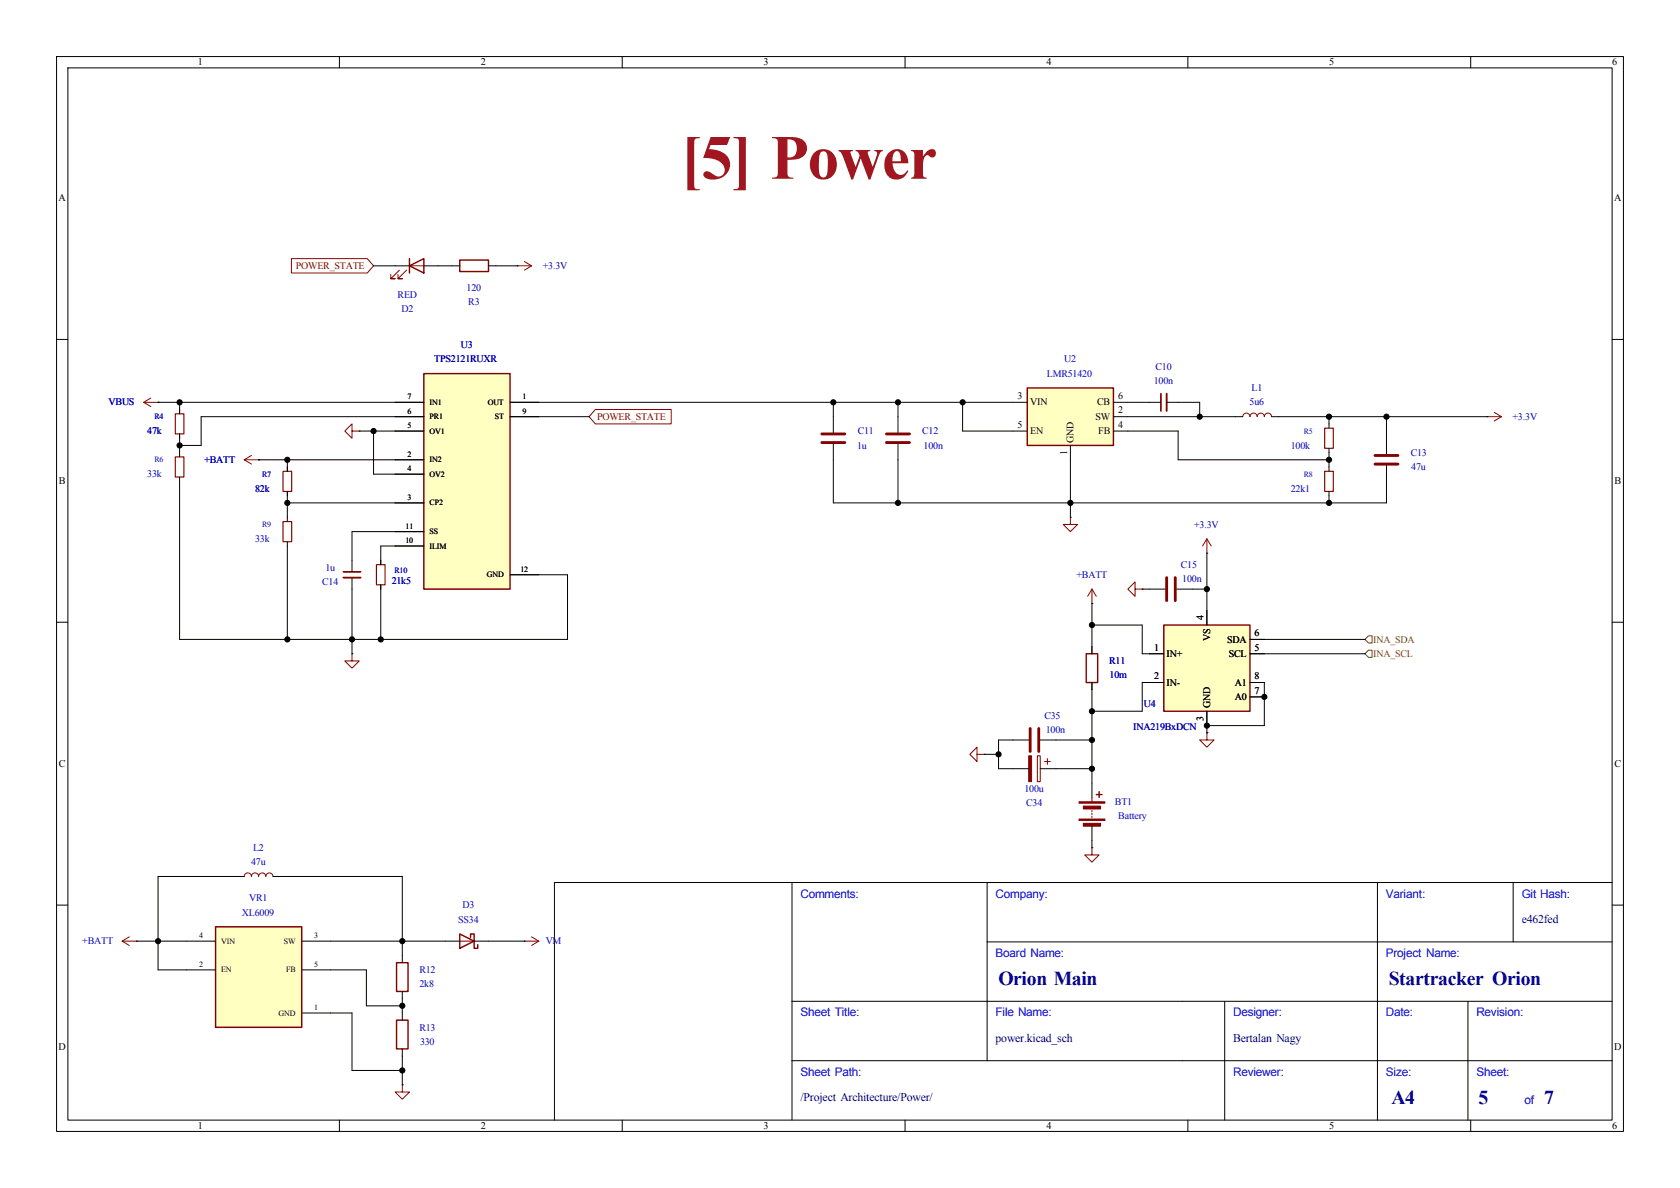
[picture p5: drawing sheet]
<svg xmlns="http://www.w3.org/2000/svg" width="297mm" height="210mm" viewBox="0 0 297 210" stroke-linecap="round" stroke-linejoin="round" font-family="sans-serif">
<g fill="none" stroke="#000" stroke-width=".18">
<path d="M10 10h277v190h-277zM12 12h273v186h-273zM60 10v2M110 10v2M160 10v2M210 10v2M260 10v2M69.8 47h2.6M74.9 47h2.6M91.4 47h.1M10 60h2M27.9 71.1h.1"/>
<path d="M31.7 72.4v.8M31.7 76.7v.8M63.5 76.2h.1M147.3 73.7v2.8M147.3 78.5v2.8M203.2 71.1h2M206.2 71.1h2.1M285 60h2M31.7 80v.8M31.7 84.3v.8M45.7 81.3h.1M50.8 91.4v.8"/>
<path d="M50.8 95.8v.7M189.2 91.4h.1M10 110h2M193 106.7h.1M193 114.3v1.3M285 110h2M174 133.4h.1M179.1 135.9h2.8M179.1 130.8h2.8M183.9 135.9h2.8M183.9 130.8h2.8M193 120.7v1.2"/>
<path d="M193 138.4v2.6M140 156v42M174.5 156v31.5M193 149.9h.1M193 146.1v2.5M243.5 156v42M267.5 156v10.5M285 156h-187v42M10 160h2M71.1 168.9v1.3M71.1 175.3v1.2M71.1 179.1v1.2"/>
<path d="M78.7 166.4h2.6M83.8 166.4h2.6M92.7 166.4h.1M140 177h145M174.5 166.5h110.5M216.5 177v21M259.5 177v21M285 160h2M60 198v2M71.1 185.4v1.3M110 198v2M140 187.5h145"/>
<path d="M160 198v2M210 198v2M260 198v2"/>
</g>
<g fill="none" stroke="#840000" stroke-width=".18">
<path d="M70.6 47.8l-1.5 1.5h.7h-.7v-.8M71.9 47.8l-1.5 1.5h.7h-.7v-.8M72.4 47h2.5M91.4 47h2.6M92.7 46.2l1.3 .8M94 47l-1.3 .8M25.4 71.1l1.3 .8M25.4 71.1h2.5M26.7 70.4l-1.3 .7M62.2 76.2v-1.3l-1.2 1.3 1.2 1.3v-1.3h1.3M43.2 81.3l1.2 .7M43.2 81.3h2.5"/>
<path d="M44.4 80.5l-1.2 .8M189.2 91.4v1.3h1.3l-1.3 1.3-1.2-1.3h1.2M193 104.1l-.7 1.3M193 104.1l.8 1.3M193 104.1v2.6M172.7 133.4v1.2l-1.3-1.2 1.3-1.3v1.3h1.3M183.4 133.6h.5v4.6h-.5zM184.7 134.6h1M185.2 134.1v1M193 149.9v1.2h-1.2l1.2 1.3 1.3-1.3h-1.3M193 141v.7M193 143.3v.2"/>
<path d="M193 143.8v.2M193 144.3v.2M81.3 166.4h2.5M92.7 166.4h2.5M94 165.6l1.2 .8M95.2 166.4l-1.2 .7"/>
</g>
<path d="M72.4 47l2.5-1.3v2.6zM72.4 45.7v2.6M192 115.6h2.1v5.1h-2.1zM194.3 140v1M193.8 140.5h1M70.1 170.2h2v5.1h-2zM81.3 165.1l2.5 1.3-2.5 1.2zM83.2 165.7v-.6h.6v2.5h.7v-.6M70.1 180.3h2v5.1h-2z" fill="none" stroke="#840000" stroke-width=".25"/>
<g fill="#840000" stroke="#840000" stroke-width=".18">
<path d="M181.9 133.6h.5v4.6h-.5z"/>
<path d="M190.8 141.7h4.5v.3h-4.5z"/>
<path d="M190.8 144.8h4.5v.2h-4.5z"/>
<path d="M191.5 142.5h3.1v.5h-3.1z"/>
<path d="M191.5 145.5h3.1v.6h-3.1z"/>
</g>
<path d="M145.3 76.7h4.1M145.3 78.2h4.1M182.1 128.8v4M183.6 128.8v4" fill="none" stroke="#840000" stroke-width=".51"/>
<path d="M31 73.2h1.5v3.5h-1.5zM31 80.8h1.5v3.5h-1.5zM50 92.2h1.6v3.6h-1.6z" fill="none" stroke="#840000" stroke-width=".2"/>
<path d="M205.2 69.6v3" fill="none" stroke="#840000" stroke-width=".3"/>
<path d="M206.2 69.6v3" fill="none" stroke="#840000" stroke-width=".33"/>
<path d="M181.6 68.6h15.2v10.1h-15.2z" fill="#ffffc2"/>
<path d="M181.6 68.6h15.2v10.1h-15.2z" fill="none" stroke="#840000" stroke-width=".25"/>
<path d="M158.7 73.7v2.8M158.7 78.5v2.8M179.1 71.1h2.5M179.1 76.2h2.5M189.2 78.7v2.6M196.8 73.7h2.6M196.8 71.1h2.6M196.8 76.2h2.6" fill="none" stroke="#000" stroke-width=".18"/>
<path d="M156.7 76.7h4.1M156.7 78.2h4.1" fill="none" stroke="#840000" stroke-width=".51"/>
<path d="M74.9 66h15.3v38.1h-15.3z" fill="#ffffc2"/>
<path d="M81.3 46h5.1v2h-5.1zM74.9 66h15.3v38.1h-15.3z" fill="none" stroke="#840000" stroke-width=".25"/>
<g fill="none" stroke="#000" stroke-width=".18">
<path d="M80 47h1.3M86.4 47h1.2M69.8 71.1h5.1M69.8 76.2h5.1M69.8 73.7h5.1M90.2 71.1h5M90.2 73.7h5M67.3 99.1v.7M69.8 81.3h5.1M69.8 88.9h5.1M69.8 83.8h5.1M69.8 96.5h5.1"/>
<path d="M69.8 94h5.1M67.3 103.4v.7M90.2 101.6h5"/>
</g>
<path d="M66.5 99.8h1.6v3.6h-1.6z" fill="none" stroke="#840000" stroke-width=".2"/>
<path d="M38.1 163.8h15.2v17.8h-15.2z" fill="#ffffc2"/>
<path d="M38.1 163.8h15.2v17.8h-15.2z" fill="none" stroke="#840000" stroke-width=".25"/>
<g fill="none" stroke="#000" stroke-width=".18">
<path d="M218.4 73.7h1.3M224.8 73.7h1.3M234.9 74.9v.8M234.9 79.2v.8M245.1 77.5v2.8M262.9 73.7h.1M50.8 82.6v.7M50.8 86.9v.7M62.2 99.1v2M213.4 97.8h.1M234.9 82.6v.7M234.9 86.9v.7"/>
<path d="M245.1 82.3v2.8M62.2 115.6h.1M62.2 102.1v2M201.9 104.1h.1M203.2 104.1h2.8M208 104.1h2.8M41.9 154.9h1.3M48.3 154.9h1.2M24.1 166.4h.1M33 171.5h5.1M33 166.4h5.1M53.3 179.1h5.1"/>
<path d="M53.3 171.5h5.1M53.3 166.4h5.1M71.1 191.8h.1"/>
</g>
<g fill="none" stroke="#840000" stroke-width=".18">
<path d="M219.7 73.7a.64 .64 0 0 1 .6-.7 .64 .64 0 0 1 .7 .7 .64 .64 0 0 1 .6-.7 .64 .64 0 0 1 .6 .7 .64 .64 0 0 1 .7-.7 .64 .64 0 0 1 .6 .7 .64 .64 0 0 1 .7-.7 .64 .64 0 0 1 .6 .7M262.9 73.7h2.5M264.2 72.9l1.2 .8M265.4 73.7l-1.2 .7M213.4 95.3l-.8 1.2M213.4 95.3l.7 1.2M213.4 95.3v2.5M62.2 115.6v1.2h1.3l-1.3 1.3-1.2-1.3h1.2M200.7 104.1v1.3l-1.3-1.3 1.3-1.2v1.2h1.2M43.2 154.9a.64 .64 0 0 1 .6-.6 .64 .64 0 0 1 .6 .6 .64 .64 0 0 1 .7-.6 .64 .64 0 0 1 .6 .6 .64 .64 0 0 1 .7-.6 .64 .64 0 0 1 .6 .6 .64 .64 0 0 1 .6-.6 .64 .64 0 0 1 .7 .6M21.6 166.4l1.3 .7M21.6 166.4h2.5"/>
<path d="M22.9 165.6l-1.3 .8M71.1 191.8v1.2h1.3l-1.3 1.3-1.3-1.3h1.3"/>
</g>
<path d="M243.1 80.5h4M243.1 82h4M206.2 102.1v4.1M207.8 102.1v4.1" fill="none" stroke="#840000" stroke-width=".51"/>
<path d="M234.2 75.7h1.5v3.5h-1.5zM50 83.3h1.6v3.6h-1.6zM234.2 83.3h1.5v3.6h-1.5z" fill="none" stroke="#840000" stroke-width=".2"/>
<path d="M60.7 101.1h3.1" fill="none" stroke="#840000" stroke-width=".3"/>
<path d="M60.7 102.1h3.1" fill="none" stroke="#840000" stroke-width=".33"/>
<path d="M205.7 110.5h15.3v15.2h-15.3z" fill="#ffffc2"/>
<path d="M205.7 110.5h15.3v15.2h-15.3z" fill="none" stroke="#840000" stroke-width=".25"/>
<g fill="none" stroke="#000" stroke-width=".18">
<path d="M66 47h3.8M77.5 47h2.5M87.6 47h3.8M27.9 71.1h.1M27.9 71.1h47M31.7 71.1v2.1M31.7 76.7v3.3M63.5 76.2h11.4M66 76.2v7.6h8.9M74.9 73.7h-39.3v5h-3.9M90.2 73.7h13.9M90.2 71.1h88.9"/>
<path d="M147.3 71.1v2.6M158.7 71.1v2.6M170.2 71.1v5.1h8.9M199.4 76.2h8.9v5.1h26.6M199.4 73.7h19M199.4 71.1h3.8M208.3 71.1h3.8v2.6M226.1 73.7h36.8M234.9 73.7v1.2M245.1 73.7v3.8M31.7 85.1v27.9h68.6v-11.4h-10.1M45.7 81.3h.1"/>
<path d="M45.7 81.3h29.2M50.8 88.9h24.1M50.8 81.3v2M50.8 86.9v4.5M50.8 96.5v16.5M74.9 96.5h-7.6v3.3M74.9 94h-12.7v5.1M147.3 81.3v7.6h97.8v-3.8M158.7 81.3v7.6M189.2 81.3v10.1M213.4 97.8v12.7M234.9 80v2.6"/>
<path d="M234.9 87.6v1.3M62.2 104.1v11.5M67.3 103.4v9.6M193 110.5h8.9v5.1h3.8M193 106.7v8.9M201.9 104.1h1.3M210.8 104.1h2.6M221 115.6h20.3M221 113h20.3M174 133.4h2.5M179.1 130.8h-2.6v5.1h2.6M186.7 135.9h6.3"/>
<path d="M186.7 130.8h6.3M193 120.7v17.7M205.7 120.7h-3.8v5h-8.9M213.4 129.5h.1M213.4 125.7v3.8M221 120.7h2.5v7.6h-10.1M221 123.2h2.5M41.9 154.9h-14v16.6h5.1M49.5 154.9h21.6v14M193 148.6v1.3M24.1 166.4h8.9M58.4 179.1h3.8v10.1h8.9"/>
<path d="M58.4 171.5h6.4v6.3h6.3M58.4 166.4h20.3M71.1 176.5v2.6M86.4 166.4h6.3M71.1 186.7v5.1"/>
</g>
<path d="M51.5 45.7h13.4l1.1 1.3-1.1 1.3h-13.4zM105.3 72.4h13.4v2.5h-13.4l-1.2-1.2zM213.4 129.5v1.3h-1.3l1.3 1.3 1.2-1.3h-1.2" fill="none" stroke="#840000" stroke-width=".18"/>
<path d="M241.9 114.9h.7v1.3h-.7l-.6-.6zM241.9 112.4h.7v1.3h-.7l-.6-.7z" fill="none" stroke="#725600" stroke-width=".18"/>
<g fill="#000" stroke="#000" stroke-width=".18">
<circle cx="31.7" cy="71.1" r=".46"/>
<circle cx="31.7" cy="78.7" r=".46"/>
<circle cx="66" cy="76.2" r=".46"/>
<circle cx="147.3" cy="71.1" r=".46"/>
<circle cx="158.7" cy="71.1" r=".46"/>
<circle cx="170.2" cy="71.1" r=".46"/>
<circle cx="212.1" cy="73.7" r=".46"/>
<circle cx="234.9" cy="73.7" r=".46"/>
<circle cx="245.1" cy="73.7" r=".46"/>
<circle cx="50.8" cy="88.9" r=".46"/>
<circle cx="50.8" cy="81.3" r=".46"/>
<circle cx="158.7" cy="88.9" r=".46"/>
<circle cx="189.2" cy="88.9" r=".46"/>
<circle cx="234.9" cy="88.9" r=".46"/>
<circle cx="234.9" cy="81.3" r=".46"/>
<circle cx="50.8" cy="113" r=".46"/>
<circle cx="62.2" cy="113" r=".46"/>
<circle cx="67.3" cy="113" r=".46"/>
<circle cx="193" cy="110.5" r=".46"/>
<circle cx="213.4" cy="104.1" r=".46"/>
<circle cx="176.5" cy="133.4" r=".46"/>
<circle cx="193" cy="135.9" r=".46"/>
<circle cx="193" cy="130.8" r=".46"/>
<circle cx="193" cy="125.7" r=".46"/>
<circle cx="213.4" cy="128.3" r=".46"/>
<circle cx="223.5" cy="123.2" r=".46"/>
<circle cx="27.9" cy="166.4" r=".46"/>
<circle cx="71.1" cy="177.8" r=".46"/>
<circle cx="71.1" cy="166.4" r=".46"/>
<circle cx="71.1" cy="189.2" r=".46"/>
</g>
<text font-size="11.1" fill="#a21622" x="120.4" y="31.6">[5] Power</text>
<g font-size="3.5" fill="#00007f">
<text x="176.5" y="174.1">Orion Main</text>
<text x="245.5" y="174.1">Startracker Orion</text>
<text x="246" y="195.1">A4</text>
<text x="261.4" y="195.1">5</text>
<text x="273" y="195.1">7</text>
</g>
<g font-size="2.1" fill="#00f">
<text x="141.5" y="158.7">Comments:</text>
<text x="176" y="158.7">Company:</text>
<text x="245" y="158.7">Variant:</text>
<text x="269" y="158.7">Git Hash:</text>
<text x="176" y="169.2">Board Name:</text>
<text x="245" y="169.2">Project Name:</text>
<text x="141.5" y="179.7">Sheet Title:</text>
<text x="176" y="179.7">File Name:</text>
<text x="218" y="179.7">Designer:</text>
<text x="245" y="179.7">Date:</text>
<text x="261" y="179.7">Revision:</text>
<text x="141.5" y="190.2">Sheet Path:</text>
<text x="218" y="190.2">Reviewer:</text>
<text x="245" y="190.2">Size:</text>
<text x="261" y="190.2">Sheet:</text>
<text x="269.5" y="195.2">of</text>
</g>
<g font-size="2.1" fill="#00007f">
<text x="269" y="163.2">e462fed</text>
<text x="176" y="184.2">power.kicad_sch</text>
<text x="218" y="184.2">Bertalan Nagy</text>
<text x="141.5" y="194.7">/Project Architecture/Power/</text>
</g>
<g font-size="1.8">
<text x="35" y="11.6">1</text>
<text x="85" y="11.6">2</text>
<text x="135" y="11.6">3</text>
<text x="185" y="11.6">4</text>
<text x="235" y="11.6">5</text>
<text x="285" y="11.6">6</text>
<text x="10.3" y="35.6">A</text>
<text x="285.3" y="35.6">A</text>
<text x="179.9" y="70.5">3</text>
<text x="182.1" y="71.7">VIN</text>
<text x="194" y="71.7">CB</text>
<text x="197.7" y="70.5">6</text>
<text x="179.9" y="75.6">5</text>
<text x="182.1" y="76.8">EN</text>
<text x="193.7" y="74.2">SW</text>
<text x="194.2" y="76.8">FB</text>
<text x="197.7" y="73.1">2</text>
<text x="197.7" y="75.6">4</text>
<text x="188.7" y="80.5" transform="rotate(-90 188.7 80.5)">1</text>
<text x="189.8" y="78.2" transform="rotate(-90 189.8 78.2)">GND</text>
<text x="10.4" y="85.6">B</text>
<text x="285.4" y="85.6">B</text>
<text x="212.8" y="109.7" transform="rotate(-90 212.8 109.7)">4</text>
<text x="213.9" y="113.3" transform="rotate(-90 213.9 113.3)">VS</text>
<text x="216.9" y="113.6">SDA</text>
<text x="221.8" y="112.5">6</text>
<text x="204" y="115">1</text>
<text x="206.2" y="116.1">IN+</text>
<text x="217.2" y="116.1">SCL</text>
<text x="221.8" y="115">5</text>
<text x="204" y="120.1">2</text>
<text x="206.2" y="121.2">IN-</text>
<text x="213.9" y="125.2" transform="rotate(-90 213.9 125.2)">GND</text>
<text x="218.3" y="123.7">A0</text>
<text x="218.3" y="121.2">A1</text>
<text x="221.8" y="122.6">7</text>
<text x="221.8" y="120.1">8</text>
<text x="212.8" y="127.4" transform="rotate(-90 212.8 127.4)">3</text>
<text x="10.4" y="135.6">C</text>
<text x="285.4" y="135.6">C</text>
<text x="10.3" y="185.6">D</text>
<text x="285.3" y="185.6">D</text>
<text x="35" y="199.6">1</text>
<text x="85" y="199.6">2</text>
<text x="135" y="199.6">3</text>
<text x="185" y="199.6">4</text>
<text x="235" y="199.6">5</text>
<text x="285" y="199.6">6</text>
</g>
<g font-size="1.8" fill="#840000">
<text x="52.3" y="47.6">POWER_STATE</text>
<text x="105.6" y="74.3">POWER_STATE</text>
</g>
<g font-size="1.8" fill="#0000c2">
<text x="96" y="47.5">+3.3V</text>
<text x="70.3" y="52.6">RED</text>
<text x="82.5" y="51.4">120</text>
<text x="82.8" y="53.9">R3</text>
<text x="71" y="55.2">D2</text>
<text x="76.8" y="64.1">TPS2121RUXR</text>
<text x="81.5" y="61.5">U3</text>
<text x="188.1" y="64.1">U2</text>
<text x="204.3" y="65.3">C10</text>
<text x="19.2" y="71.7">VBUS</text>
<text x="185.1" y="66.6">LMR51420</text>
<text x="204" y="67.9">100n</text>
<text x="220.9" y="71.7">5u6</text>
<text x="221.3" y="69.1">L1</text>
<text x="26" y="76.8">47k</text>
<text x="151.6" y="76.8">C11</text>
<text x="163" y="76.8">C12</text>
<text x="267.4" y="74.2">+3.3V</text>
<text x="36.1" y="81.8">+BATT</text>
<text x="151.5" y="79.3">1u</text>
<text x="163.3" y="79.3">100n</text>
<text x="228.2" y="79.3">100k</text>
<text x="249.4" y="80.6">C13</text>
<text x="249.5" y="83.1">47u</text>
<text x="26" y="84.4">33k</text>
<text x="45.1" y="86.9">82k</text>
<text x="228.2" y="86.9">22k1</text>
<text x="45.1" y="95.8">33k</text>
<text x="211.1" y="93.3">+3.3V</text>
<text x="57.5" y="100.9">1u</text>
<text x="208.8" y="100.4">C15</text>
<text x="56.9" y="103.4">C14</text>
<text x="69.2" y="103.2">21k5</text>
<text x="190.3" y="102.2">+BATT</text>
<text x="209" y="102.9">100n</text>
<text x="196.1" y="117.4">R11</text>
<text x="196.2" y="119.9">10m</text>
<text x="202.2" y="125">U4</text>
<text x="184.6" y="127">C35</text>
<text x="184.9" y="129.6">100n</text>
<text x="200.3" y="129.1">INA219BxDCN</text>
<text x="181.1" y="140">100u</text>
<text x="181.4" y="142.5">C34</text>
<text x="197.1" y="142.2">BT1</text>
<text x="197.7" y="144.8">Battery</text>
<text x="44.4" y="153">47u</text>
<text x="44.7" y="150.4">L2</text>
<text x="42.8" y="161.8">XL6009</text>
<text x="44" y="159.3">VR1</text>
<text x="81.8" y="160.6">D3</text>
<text x="14.6" y="166.9">+BATT</text>
<text x="81" y="163.1">SS34</text>
<text x="96.5" y="166.9">VM</text>
<text x="74.1" y="172">R12</text>
<text x="74.2" y="174.5">2k8</text>
<text x="74.1" y="182.2">R13</text>
<text x="74.3" y="184.7">330</text>
</g>
<g font-size="1.8" fill="#725600">
<text x="242.8" y="113.6">INA_SDA</text>
<text x="242.8" y="116.1">INA_SCL</text>
</g>
<g font-size="1.4">
<text x="72" y="70.6">7</text>
<text x="75.9" y="71.6">IN1</text>
<text x="86.2" y="71.6">OUT</text>
<text x="92.4" y="70.6">1</text>
<text x="72" y="75.7">5</text>
<text x="72" y="73.1">6</text>
<text x="75.9" y="76.6">OV1</text>
<text x="75.9" y="74.1">PR1</text>
<text x="87.5" y="74.1">ST</text>
<text x="92.4" y="73.1">9</text>
<text x="72" y="80.8">2</text>
<text x="72" y="83.3">4</text>
<text x="75.9" y="81.7">IN2</text>
<text x="72" y="88.4">3</text>
<text x="75.9" y="89.3">CP2</text>
<text x="75.9" y="84.3">OV2</text>
<text x="71.7" y="96">10</text>
<text x="71.7" y="93.5">11</text>
<text x="75.9" y="94.4">SS</text>
<text x="75.9" y="97">ILIM</text>
<text x="92" y="101.1">12</text>
<text x="86.1" y="102">GND</text>
<text x="35.2" y="165.8">4</text>
<text x="39.1" y="166.8">VIN</text>
<text x="50.2" y="166.8">SW</text>
<text x="55.5" y="165.8">3</text>
<text x="35.2" y="170.9">2</text>
<text x="39.1" y="171.9">EN</text>
<text x="50.6" y="171.9">FB</text>
<text x="55.5" y="170.9">5</text>
<text x="49.2" y="179.5">GND</text>
<text x="55.5" y="178.5">1</text>
</g>
<g font-size="1.4" fill="#0000c2">
<text x="27.3" y="74.1">R4</text>
<text x="230.5" y="76.6">R5</text>
<text x="27.3" y="81.7">R6</text>
<text x="46.3" y="84.3">R7</text>
<text x="230.5" y="84.3">R8</text>
<text x="46.3" y="93.2">R9</text>
<text x="69.7" y="101.3">R10</text>
</g>
</svg>
